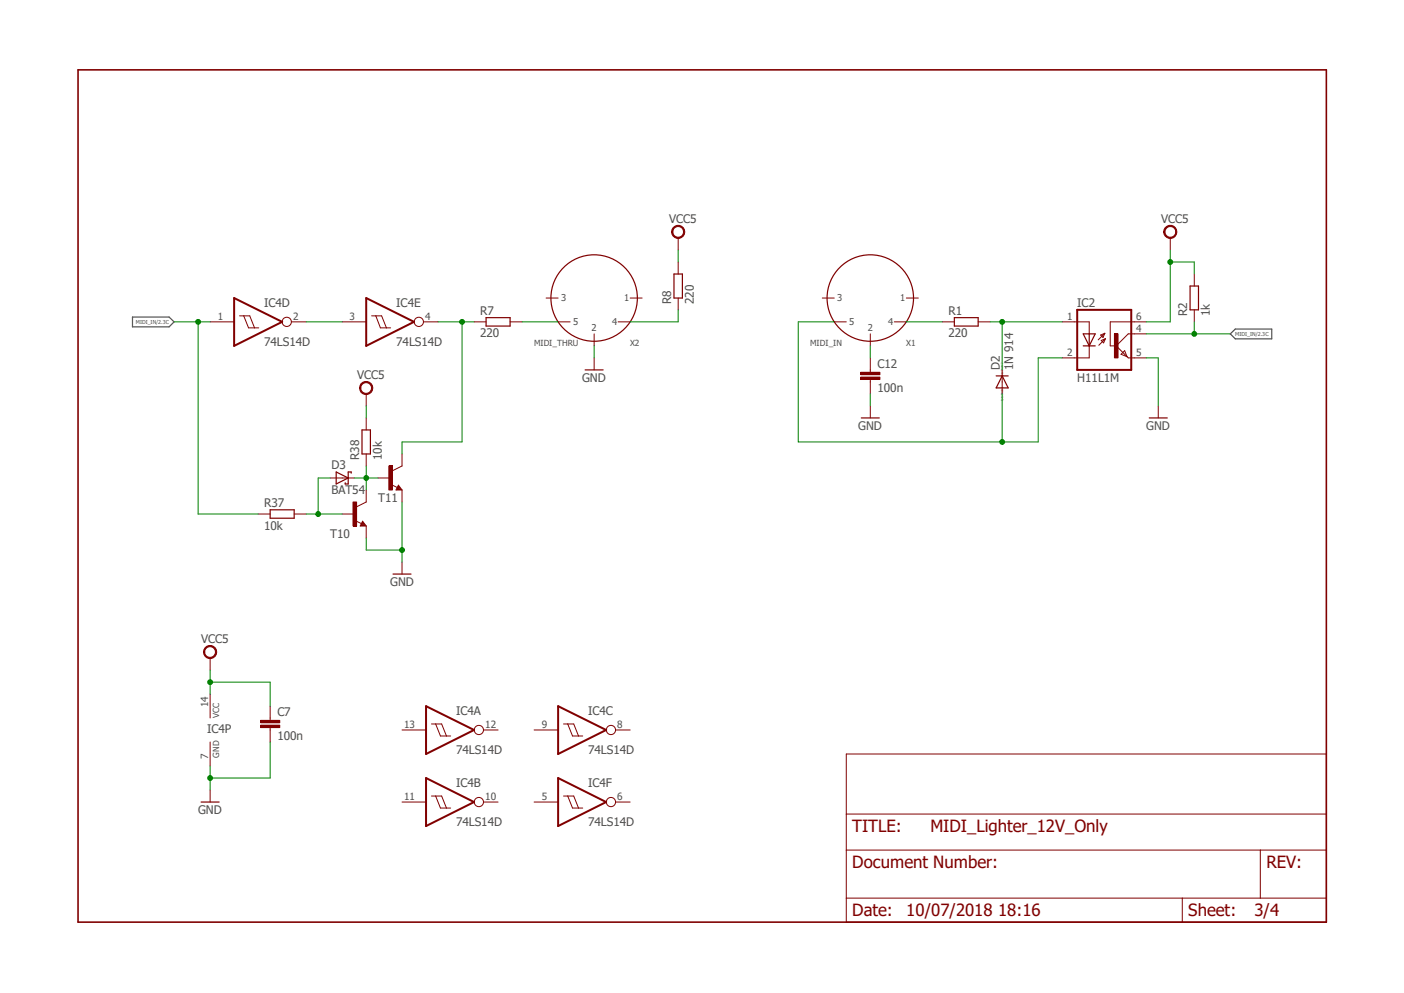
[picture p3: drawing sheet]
<svg xmlns="http://www.w3.org/2000/svg" width="297mm" height="210mm" viewBox="0 0 297 210" stroke-linecap="round" stroke-linejoin="round" font-family="sans-serif">
<path d="M16 14.4l265 181.2M281 14.4l-265 181.2" fill="none" stroke="#fff" stroke-width=".21"/>
<path d="M28 67.1h7.8l1 1-1 1h-7.8zM260.3 70.6l1-1h7.7v2.1h-7.7z" fill="none" stroke="#505050" stroke-width=".25"/>
<path d="M16.5 14.8h264.1v180.2h-264.1z" fill="none" stroke="#800000" stroke-width=".34"/>
<g fill="none" stroke="#800000" stroke-width=".21">
<path d="M115.5 63h2.6M118.1 68.1h2.5M125.7 70.6v2.6M130.8 68.1h2.5M133.3 63h2.5M173.9 63h2.6M176.5 68.1h2.5M184.1 70.6v2.6M189.2 68.1h2.5M191.7 63h2.6M227.2 68.1h3.2v2.5M230.4 73.2v2.5h-3.2"/>
<path d="M232.8 70.9l.9-.4-.4 .9zM233 72l.8-.4-.3 .9zM233.7 70.5l-1.4 1.4M233.8 71.6l-1.3 1.4M237.9 74.2l.5 1.2-1.2-.5zM239.9 68.1h-5v5.1h1M239.9 70.6h-1.2l-2.6 2.6 2.6 2.5h1.2M179 159.5h101.6v35.5h-101.6zM179 179.8h101.6M179 172.2h101.6M266.6 179.8v10.1M179 189.9h101.6"/>
<path d="M250.1 189.9v5.1"/>
</g>
<g fill="none" stroke="#800000" stroke-width=".25">
<path d="M229.2 70.6h2.5l-1.3 2.6zM229.2 73.2h2.5M230.4 70.6v2.6"/>
<circle cx="125.7" cy="63" r="9.1"/>
<circle cx="184.1" cy="63" r="9.1"/>
</g>
<path d="M227.9 65.5h11.4v12.7h-11.4z" fill="none" stroke="#800000" stroke-width=".42"/>
<path d="M235.8 70.6h.7v5.1h-.7z" fill-rule="evenodd" fill="#800000"/>
<path d="M125.7 75.7v2.5M199.3 68.1h2.6M206.9 68.1h2.6M224.7 68.1h2.5M224.7 75.7h2.5M235.8 70.6h.7v5.1h-.7zM239.9 68.1h2.6M239.9 75.7h2.6M239.9 70.6h2.6M184.1 85.9v2.5" fill="none" stroke="#800000" stroke-width=".21"/>
<path d="M123.8 78.2h3.8M201.9 67.2h5v1.8h-5zM182.2 88.4h3.8" fill="none" stroke="#800000" stroke-width=".25"/>
<path d="M246.5 48.1a1.4 1.4 0 0 1 2.2 .2 1.4 1.4 0 0 1-.7 2.1 1.4 1.4 0 0 1-1.8-1.3h.2a1.15 1.15 0 0 1 1.6-1.2 1.15 1.15 0 0 1 .4 1.9 1.15 1.15 0 0 1-1.9-.4l-.1-.3h-.2z" fill-rule="evenodd" fill="#800000"/>
<g fill="none" stroke="#800000" stroke-width=".21">
<path d="M246.5 48.1a1.4 1.4 0 0 1 2.2 .2 1.4 1.4 0 0 1-.7 2.1 1.4 1.4 0 0 1-1.8-1.3h.2a1.15 1.15 0 0 1 1.6-1.2 1.15 1.15 0 0 1 .4 1.9 1.15 1.15 0 0 1-1.9-.4l-.1-.3h-.2zM247.6 50.3v2.6M252.6 58v2.5M44.4 68.1h5.1M50.7 66.8h2.1l1 2.5M51.6 66.8l1 2.5h2.1M61.6 68.1h3.2M72.4 68.1h5.1M78.6 66.8h2.1l1 2.5M79.5 66.8l1 2.5h2.1M89.6 68.1h3.1M252.6 65.5v2.6"/>
<path d="M245 85.9v2.5M44.4 146.8v5M44.4 156.9v5.1M85 154.4h5.1M91.3 153.1h2.1l1 2.6M92.2 153.1l1 2.6h2.1M102.3 154.4h3.1M113 154.4h5.1M119.2 153.1h2.2l1 2.6M120.1 153.1l1 2.6h2.2M130.2 154.4h3.1M85 169.6h5.1"/>
<path d="M91.3 168.4h2.1l1 2.5M92.2 168.4l1 2.5h2.1M102.3 169.6h3.1M113 169.6h5.1M119.2 168.4h2.2l1 2.5M120.1 168.4l1 2.5h2.2M130.2 169.6h3.1"/>
<circle cx="60.7" cy="68.1" r=".98"/>
<circle cx="88.6" cy="68.1" r=".98"/>
<circle cx="101.3" cy="154.4" r=".98"/>
<circle cx="129.2" cy="154.4" r=".98"/>
<circle cx="101.3" cy="169.6" r=".98"/>
<circle cx="129.2" cy="169.6" r=".98"/>
</g>
<path d="M251.8 60.5h1.7v5h-1.7zM243.1 88.4h3.8" fill="none" stroke="#800000" stroke-width=".25"/>
<path d="M49.5 63l10.2 5.1-10.2 5.1zM77.5 63l10.1 5.1-10.1 5.1zM90.1 149.4l10.2 5-10.2 5.1zM118.1 149.4l10.1 5-10.1 5.1zM90.1 164.5l10.2 5.1-10.2 5.1zM118.1 164.5l10.1 5.1-10.1 5.1z" fill="none" stroke="#800000" stroke-width=".42"/>
<path d="M43.4 137a1.4 1.4 0 0 1 2.2 .1 1.4 1.4 0 0 1-.7 2.1 1.4 1.4 0 0 1-1.8-1.3h.2a1.14 1.14 0 0 1 1.5-1.1 1.14 1.14 0 0 1 .6 1.8 1.14 1.14 0 0 1-1.8 0l-.3-.7h-.2z" fill-rule="evenodd" fill="#800000"/>
<path d="M43.4 137a1.4 1.4 0 0 1 2.2 .1 1.4 1.4 0 0 1-.7 2.1 1.4 1.4 0 0 1-1.8-1.3h.2a1.14 1.14 0 0 1 1.5-1.1 1.14 1.14 0 0 1 .6 1.8 1.14 1.14 0 0 1-1.8 0l-.3-.7h-.2zM44.4 139.2v2.5M57.1 151.8v.6M57.1 153.9v.5M44.4 167.1v2.5" fill="none" stroke="#800000" stroke-width=".21"/>
<path d="M42.5 169.6h3.9" fill="none" stroke="#800000" stroke-width=".25"/>
<path d="M55.1 153.4h4.1v.5h-4.1z" fill-rule="evenodd" fill="#800000"/>
<path d="M55.1 153.4h4.1v.5h-4.1z" fill="none" stroke="#800000" stroke-width=".21"/>
<path d="M55.1 152.4h4.1v.5h-4.1z" fill-rule="evenodd" fill="#800000"/>
<path d="M143.5 55.4v2.6M100.3 68.1h2.5M107.9 68.1h2.5M143.5 63v2.5M55.1 152.4h4.1v.5h-4.1zM57.1 149.4v2.4M57.1 154.4v2.5" fill="none" stroke="#800000" stroke-width=".21"/>
<path d="M142.6 58h1.8v5h-1.8zM102.8 67.2h5.1v1.8h-5.1z" fill="none" stroke="#800000" stroke-width=".25"/>
<path d="M142.4 48.1a1.4 1.4 0 0 1 2.2 .2 1.4 1.4 0 0 1-.7 2.1 1.4 1.4 0 0 1-1.8-1.3h.2a1.13 1.13 0 0 1 1.6-1.1 1.13 1.13 0 0 1 .4 1.8 1.13 1.13 0 0 1-1.9-.4l-.1-.3h-.2z" fill-rule="evenodd" fill="#800000"/>
<path d="M142.4 48.1a1.4 1.4 0 0 1 2.2 .2 1.4 1.4 0 0 1-.7 2.1 1.4 1.4 0 0 1-1.8-1.3h.2a1.13 1.13 0 0 1 1.6-1.1 1.13 1.13 0 0 1 .4 1.8 1.13 1.13 0 0 1-1.9-.4l-.1-.3h-.2zM143.5 50.3v2.6M184.1 78.2v.5M212 78.2v5.1M184.1 80.3v.5" fill="none" stroke="#800000" stroke-width=".21"/>
<path d="M210.7 79.5h2.6M212 79.5l1.3 2.5h-2.6z" fill="none" stroke="#800000" stroke-width=".25"/>
<path d="M182.1 79.8h4v.5h-4z" fill-rule="evenodd" fill="#800000"/>
<path d="M182.1 79.8h4v.5h-4z" fill="none" stroke="#800000" stroke-width=".21"/>
<path d="M182.1 78.7h4v.5h-4z" fill-rule="evenodd" fill="#800000"/>
<path d="M182.1 78.7h4v.5h-4zM184.1 75.7v2.5M184.1 80.8v2.5M75.2 110.2l1.3 .5M76.7 110.2l.8 1.1h-1.3zM77.5 106.2l-2.1 1" fill="none" stroke="#800000" stroke-width=".21"/>
<path d="M76.7 110.7l.1 .3h-.3l.2-.5 .5 .6h-.7" fill="none" stroke="#800000" stroke-width=".25"/>
<path d="M74.7 106.2h.7v5.1h-.7z" fill-rule="evenodd" fill="#800000"/>
<path d="M85 98.6l-2 1M72.4 108.7h2.5M74.7 106.2h.7v5.1h-.7zM77.5 103.6v2.6M77.5 111.3v2.5M82.8 102.5l1.3 .6M84.3 102.6l.7 1h-1.2z" fill="none" stroke="#800000" stroke-width=".21"/>
<path d="M84.3 103.1l.1 .3h-.4l.3-.5 .5 .6h-.8" fill="none" stroke="#800000" stroke-width=".25"/>
<path d="M82.3 98.6h.7v5h-.7z" fill-rule="evenodd" fill="#800000"/>
<path d="M77.5 88.4v2.5M77.5 96v2.6M82.3 98.6h.7v5h-.7zM85 96v2.6M54.6 108.7h2.5M62.2 108.7h2.6M69.8 101.1h5.1M80 101.1h2.5M85 103.6v2.6" fill="none" stroke="#800000" stroke-width=".21"/>
<path d="M71.1 99.8l2.6 1.3-2.6 1.3zM76.6 90.9h1.8v5.1h-1.8zM57.1 107.8h5.1v1.8h-5.1zM74.3 100.1v-.3h-.6v2.6h-.7v-.3" fill="none" stroke="#800000" stroke-width=".25"/>
<path d="M76.4 81.2a1.41 1.41 0 0 1 2.2 0 1.41 1.41 0 0 1-.7 2.2 1.41 1.41 0 0 1-1.8-1.4h.2a1.15 1.15 0 0 1 1.7-.9 1.15 1.15 0 0 1 .2 1.9 1.15 1.15 0 0 1-1.8-.5l-.1-.5h-.2z" fill-rule="evenodd" fill="#800000"/>
<path d="M76.4 81.2a1.41 1.41 0 0 1 2.2 0 1.41 1.41 0 0 1-.7 2.2 1.41 1.41 0 0 1-1.8-1.4h.2a1.15 1.15 0 0 1 1.7-.9 1.15 1.15 0 0 1 .2 1.9 1.15 1.15 0 0 1-1.8-.5l-.1-.5h-.2zM77.5 83.3v2.6M85 118.9v2.5" fill="none" stroke="#800000" stroke-width=".21"/>
<path d="M83.1 121.4h3.9" fill="none" stroke="#800000" stroke-width=".25"/>
<path d="M125.7 73.2v2.5M242.5 75.7h2.5v10.2M44.4 162v5.1M44.4 164.5h12.7" fill="none" stroke="#008000" stroke-width=".21"/>
<circle cx="44.4" cy="164.5" r=".51" fill="#008000"/>
<g fill="none" stroke="#008000" stroke-width=".21">
<path d="M184.1 83.3v2.6M77.5 113.8v2.5h7.5M85 106.2v12.7M57.1 156.9v7.6"/>
<circle cx="44.4" cy="164.5" r=".51"/>
</g>
<circle cx="85" cy="116.3" r=".51" fill="#008000"/>
<g fill="none" stroke="#008000" stroke-width=".21">
<path d="M209.5 68.1h15.2M212 68.1v10.1"/>
<circle cx="85" cy="116.3" r=".51"/>
</g>
<circle cx="212" cy="68.1" r=".51" fill="#008000"/>
<g fill="none" stroke="#008000" stroke-width=".21">
<path d="M176.5 68.1h-7.6v25.4h50.7v-17.8h5.1M191.7 68.1h7.6M212 83.3v10.2"/>
<circle cx="212" cy="68.1" r=".51"/>
</g>
<circle cx="212" cy="93.5" r=".51" fill="#008000"/>
<g fill="none" stroke="#008000" stroke-width=".21">
<path d="M247.6 52.9v15.2h-5.1M247.6 55.4h5v2.6"/>
<circle cx="212" cy="93.5" r=".51"/>
</g>
<circle cx="247.6" cy="55.4" r=".51" fill="#008000"/>
<g fill="none" stroke="#008000" stroke-width=".21">
<path d="M44.4 141.7v5.1M44.4 144.3h12.7"/>
<circle cx="247.6" cy="55.4" r=".51"/>
</g>
<circle cx="44.4" cy="144.3" r=".51" fill="#008000"/>
<g fill="none" stroke="#008000" stroke-width=".21">
<path d="M143.5 52.9v2.5M242.5 70.6h17.8M252.6 68.1v2.5M77.5 85.9v2.5M57.1 144.3v5.1"/>
<circle cx="44.4" cy="144.3" r=".51"/>
</g>
<circle cx="252.6" cy="70.6" r=".51" fill="#008000"/>
<g fill="none" stroke="#008000" stroke-width=".21">
<path d="M36.8 68.1h7.6M41.9 68.1v40.6"/>
<circle cx="252.6" cy="70.6" r=".51"/>
</g>
<circle cx="41.9" cy="68.1" r=".51" fill="#008000"/>
<g fill="none" stroke="#008000" stroke-width=".21">
<path d="M64.8 68.1h7.6M110.4 68.1h7.7M143.5 65.5v2.6h-10.2M184.1 73.2v2.5M41.9 108.7h12.7M64.8 108.7h7.6M69.8 101.1h-2.5v7.6"/>
<circle cx="41.9" cy="68.1" r=".51"/>
</g>
<circle cx="67.3" cy="108.7" r=".51" fill="#008000"/>
<g fill="none" stroke="#008000" stroke-width=".21">
<path d="M74.9 101.1h5.1M77.5 101.1v2.5"/>
<circle cx="67.3" cy="108.7" r=".51"/>
</g>
<circle cx="77.5" cy="101.1" r=".51" fill="#008000"/>
<g fill="none" stroke="#008000" stroke-width=".21">
<path d="M92.7 68.1h7.6M97.7 68.1v25.4h-12.7v2.5M77.5 98.6v2.5"/>
<circle cx="77.5" cy="101.1" r=".51"/>
</g>
<circle cx="97.7" cy="68.1" r=".51" fill="#008000"/>
<circle cx="97.7" cy="68.1" r=".51" fill="none" stroke="#008000" stroke-width=".21"/>
<g font-size="3.6" fill="#800000">
<text x="180.3" y="176">TITLE:</text>
<text x="196.8" y="176">MIDI_Lighter_12V_Only</text>
<text x="180.3" y="183.6">Document Number:</text>
<text x="267.9" y="183.6">REV:</text>
<text x="180.3" y="193.8">Date:</text>
<text x="191.7" y="193.8">10/07/2018 18:16</text>
<text x="251.4" y="193.8">Sheet:</text>
<text x="265.4" y="193.8">3/4</text>
</g>
<g font-size="2.5" fill="#505050">
<text x="141.6" y="47.2">VCC5</text>
<text x="245.7" y="47.2">VCC5</text>
<text x="55.9" y="64.9">IC4D</text>
<text x="83.8" y="64.9">IC4E</text>
<text x="142" y="64.3" transform="rotate(-90 142 64.3)">R8</text>
<text x="146.8" y="64.3" transform="rotate(-90 146.8 64.3)">220</text>
<text x="227.9" y="64.9">IC2</text>
<text x="101.6" y="71.4">220</text>
<text x="101.6" y="66.6">R7</text>
<text x="200.6" y="71.4">220</text>
<text x="200.6" y="66.6">R1</text>
<text x="251.2" y="66.8" transform="rotate(-90 251.2 66.8)">R2</text>
<text x="256" y="66.8" transform="rotate(-90 256 66.8)">1k</text>
<text x="55.9" y="73.2">74LS14D</text>
<text x="83.8" y="73.2">74LS14D</text>
<text x="185.6" y="77.9">C12</text>
<text x="75.6" y="80.1">VCC5</text>
<text x="123.1" y="80.8">GND</text>
<text x="185.6" y="82.9">100n</text>
<text x="211.5" y="78.2" transform="rotate(-90 211.5 78.2)">D2</text>
<text x="214.3" y="78.2" transform="rotate(-90 214.3 78.2)">1N 914</text>
<text x="227.9" y="80.8">H11L1M</text>
<text x="181.6" y="90.9">GND</text>
<text x="242.5" y="90.9">GND</text>
<text x="70.1" y="99.2">D3</text>
<text x="75.9" y="97.3" transform="rotate(-90 75.9 97.3)">R38</text>
<text x="80.8" y="97.3" transform="rotate(-90 80.8 97.3)">10k</text>
<text x="55.9" y="107.2">R37</text>
<text x="70.1" y="104.5">BAT54</text>
<text x="80" y="106.2">T11</text>
<text x="55.9" y="112">10k</text>
<text x="69.9" y="113.8">T10</text>
<text x="82.6" y="124">GND</text>
<text x="42.5" y="136">VCC5</text>
<text x="43.8" y="155">IC4P</text>
<text x="58.7" y="151.5">C7</text>
<text x="96.5" y="151.3">IC4A</text>
<text x="124.4" y="151.3">IC4C</text>
<text x="58.7" y="156.5">100n</text>
<text x="96.5" y="159.5">74LS14D</text>
<text x="124.4" y="159.5">74LS14D</text>
<text x="96.5" y="166.5">IC4B</text>
<text x="124.4" y="166.5">IC4F</text>
<text x="41.9" y="172.2">GND</text>
<text x="96.5" y="174.7">74LS14D</text>
<text x="124.4" y="174.7">74LS14D</text>
</g>
<g font-size="2.1" fill="#505050">
<text x="46.1" y="67.7">1</text>
<text x="62" y="67.7">2</text>
<text x="74" y="67.7">3</text>
<text x="90" y="67.7">4</text>
<text x="225.8" y="67.7">1</text>
<text x="240.3" y="67.7">6</text>
<text x="240.3" y="70.3">4</text>
<text x="225.8" y="75.4">2</text>
<text x="240.3" y="75.4">5</text>
<text x="44.1" y="149.5" transform="rotate(-90 44.1 149.5)">14</text>
<text x="85.5" y="154.1">13</text>
<text x="102.7" y="154.1">12</text>
<text x="114.6" y="154.1">9</text>
<text x="130.6" y="154.1">8</text>
<text x="44.1" y="160.4" transform="rotate(-90 44.1 160.4)">7</text>
<text x="85.5" y="169.3">11</text>
<text x="102.7" y="169.3">10</text>
<text x="114.6" y="169.3">5</text>
<text x="130.6" y="169.3">6</text>
</g>
<g font-size="2" fill="#505050">
<text x="118.7" y="63.7">3</text>
<text x="132" y="63.7">1</text>
<text x="177.1" y="63.7">3</text>
<text x="190.5" y="63.7">1</text>
<text x="121.2" y="68.7">5</text>
<text x="125.1" y="70">2</text>
<text x="129.5" y="68.7">4</text>
<text x="179.7" y="68.7">5</text>
<text x="183.6" y="70">2</text>
<text x="187.9" y="68.7">4</text>
</g>
<g font-size="1.8" fill="#505050">
<text x="113" y="73.2">MIDI_THRU</text>
<text x="133.3" y="73.2">X2</text>
<text x="171.4" y="73.2">MIDI_IN</text>
<text x="191.7" y="73.2">X1</text>
<text x="46.4" y="151.9" transform="rotate(-90 46.4 151.9)">VCC</text>
<text x="46.4" y="160.2" transform="rotate(-90 46.4 160.2)">GND</text>
</g>
<g font-size="1.1" fill="#505050">
<text x="28.7" y="68.5">MIDI_IN/2.3C</text>
<text x="261.3" y="71">MIDI_IN/2.3C</text>
</g>
<g font-size=".6" fill="#505050">
<text x="212.2" y="79.8" transform="rotate(-90 212.2 79.8)">SpiceOrder 2</text>
<text x="212.2" y="84.9" transform="rotate(-90 212.2 84.9)">SpiceOrder 1</text>
</g>
</svg>
